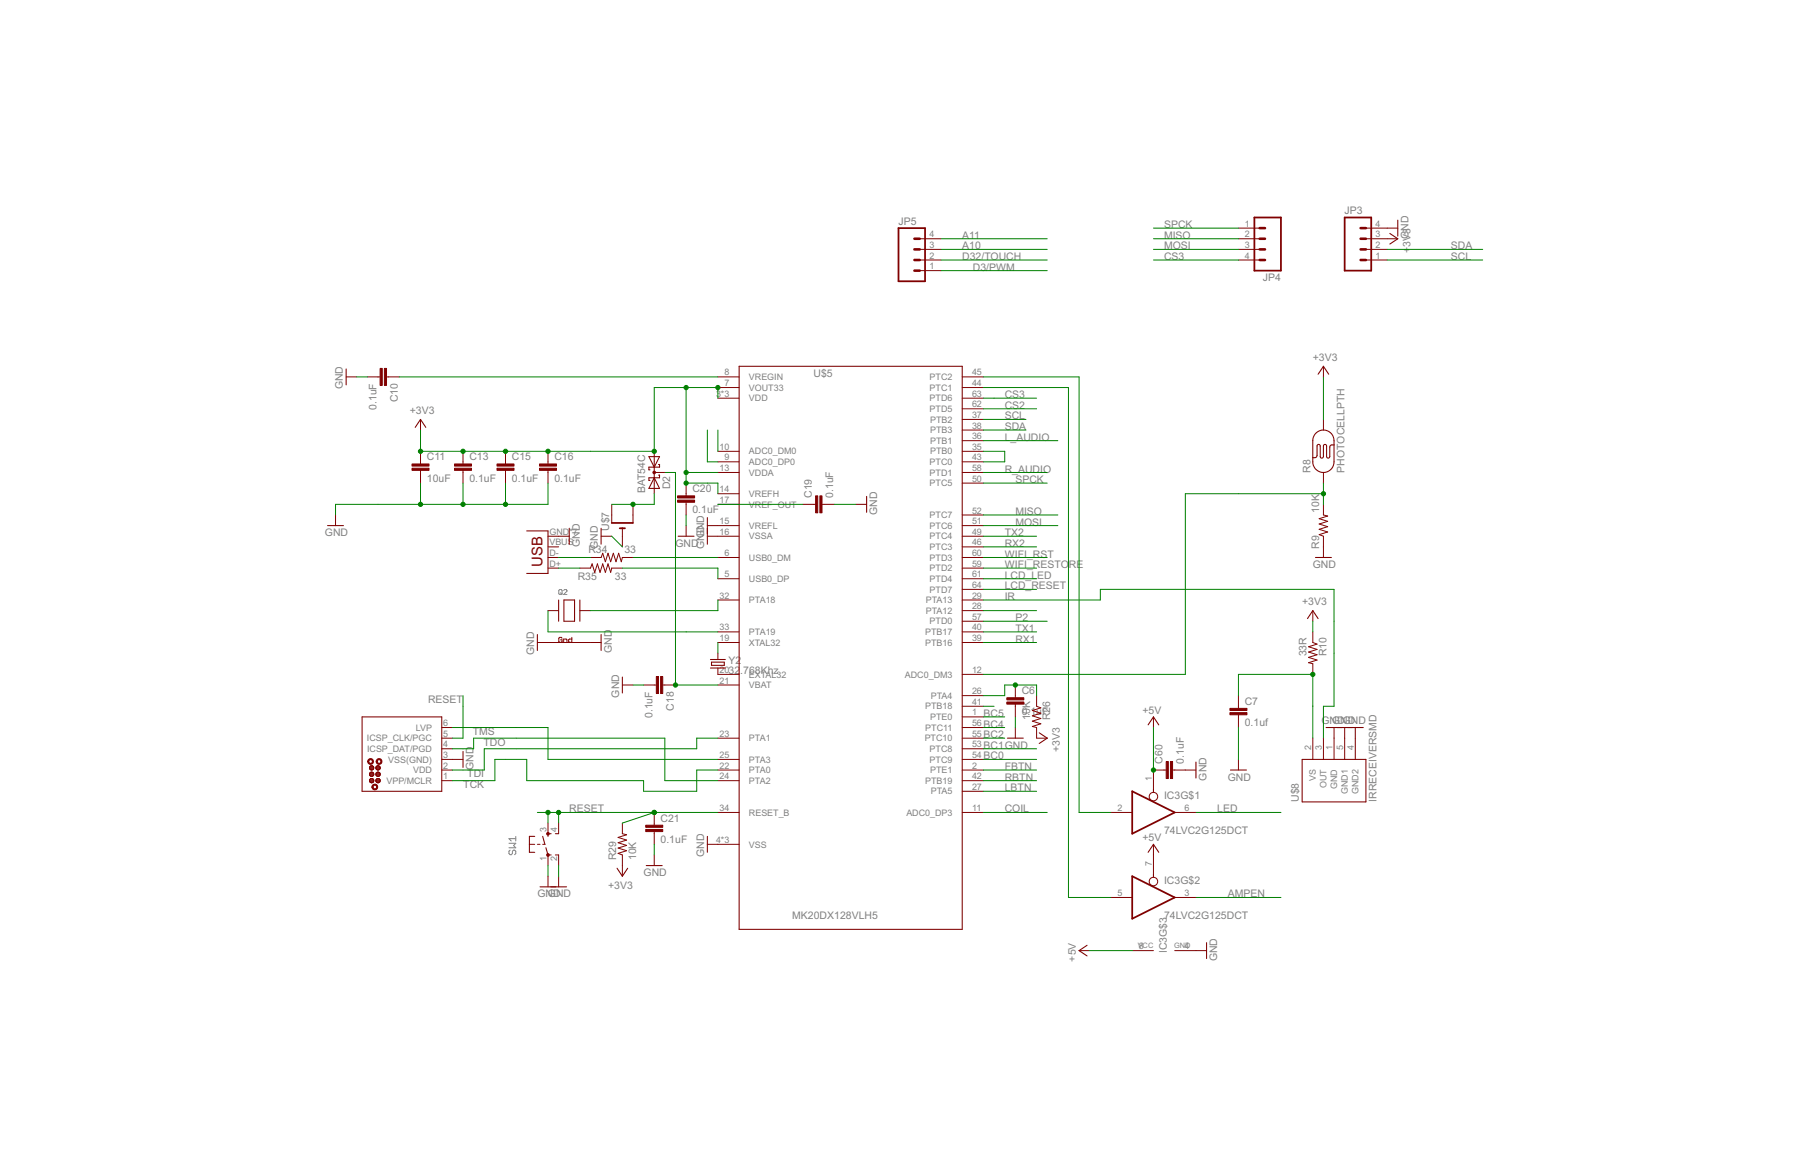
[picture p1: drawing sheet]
<svg xmlns="http://www.w3.org/2000/svg" width="432mm" height="279mm" viewBox="0 0 432 279" stroke-linecap="round" stroke-linejoin="round" font-family="sans-serif">
<path d="M133.8 140.9h.4l.2 .2v.8l-.2 .2h-.4l-.2-.2v-.8zM134 141.7l.4 .4M134.8 141.1l.2-.2h.4l.2 .2-.8 1h.8M123.3 199.9v1.1M121.7 201.5h1.6l-.5 .6 .5 .5h-1.6M122 203.2l-.3 .3v.5l.3 .3h.2l.3-.3v-.5l.3-.3 .5 .3v.5l-.3 .3M123.3 200.4h-1.6l.5 .6" fill="none" stroke="#808080" stroke-width=".24"/>
<g fill="none" stroke="#800000" stroke-width=".24">
<path d="M219.9 59.6h5.1M219.9 57.1h5.1M296.1 59.6h5.1M296.1 57.1h5.1M296.1 54.5h5.1M326.6 59.6h5.1M326.6 57.1h7.6M326.6 54.5h7.6M219.9 62.1h5.1M219.9 64.7h5.1M296.1 62.1h5.1M326.6 62.1h5.1"/>
<path d="M82.8 90.1h2.5M87.8 90.1h3.1M92.4 90.1h3.1M171.6 90.1h5.1M171.6 92.6h5.1M171.6 95.2h5.1M230.1 90.1h5M230.1 92.6h5M230.1 95.2h5M230.1 97.7h5M316.4 87.5v2.6M100.5 100.2v2.6"/>
<path d="M100.5 107.9v3M100.5 112.4v3.1M110.7 107.9v3M110.7 112.4v3.1M120.9 107.9v3M120.9 112.4v3.1M131 107.9v3M131 112.4v3.1M156.4 112.9h2.6M156.4 107.9v10.1M164 115.5v3M171.6 107.9h5.1"/>
<path d="M171.6 110.4h5.1M171.6 112.9h5.1M171.6 118h5.1M230.1 107.9h5M230.1 110.4h5M230.1 112.9h5M230.1 100.2h5M230.1 102.8h5M230.1 105.3h5M230.1 115.5h5M316.4 100.2v2.6M316.4 112.9v2.6"/>
<path d="M80.2 123.1v2.5M131 133.2h2.6M131 135.8h2.6M131 128.2h5.1M131 130.7h2.6M138.6 135.8h2.6l.4-1 .6 2 .6-2 .7 2 .6-2 .6 2 .7-2 .6 2 .3-1h2.5M141.2 133.2h2.5l.4-1 .6 2.1 .7-2.1 .6 2.1 .6-2.1 .7 2.1 .6-2.1 .6 2.1 .3-1.1h2.5M143.7 128.2h2.6M146.3 120.5v4.5M148.8 126.3v4.4M151.3 120.5v4.5M164 120v3.1"/>
<path d="M164 125.6v2.6M169.1 128.2h7.6M169.1 125.6h7.6M171.6 133.2h5.1M171.6 120.5h5.1M171.6 138.3h5.1M192 120.5h3M196.5 120.5h3.1M204.7 120.5h2.5M230.1 133.2h5M230.1 135.8h5M230.1 128.2h5"/>
<path d="M230.1 130.7h5M230.1 125.6h5M230.1 138.3h5M230.1 123.1h5M316.4 120.5v2.6l1 .2-2 .7 2 .6-2 .6 2 .7-2 .6 2 .6-2 .7 1 .4v5M128.5 153.6h15.2M131 145.9h2.6M134.4 152.5l-.2-.2h-.4l-.2 .2v.8l.2 .2h.4l.2-.2v-.4h-.4M134.8 153.5v-.8h.6l.2 .2v.6M136.7 152.3v1.2h-.6l-.1-.6 .1-.2h.6M138.6 145.9h2.6M171.6 143.4h5.1"/>
<path d="M171.6 151h5.1M171.6 153.6h5.1M171.6 159.7v1.5h5.1M171.6 156.1v1.5M230.1 143.4h5M230.1 140.9h5M230.1 145.9h5M230.1 148.5h5M230.1 151h5M230.1 153.6h5M313.9 151v2.6l1 .3-2 .7 2 .6-2 .7 2 .6-2 .6 2 .7-2 .6 1 .2v2.6M313.9 145.9v2.6"/>
<path d="M105.6 176.4h2.6M105.6 173.9h2.6M105.6 179h2.6M148.8 163.7h2.5M153.9 163.7h3M158.5 163.7h3M171.6 176.4h5.1M171.6 163.7h5.1M230.1 176.4h5M230.1 161.2h5M230.1 166.3h5M230.1 168.8h5"/>
<path d="M230.1 171.3h5M230.1 173.9h5M230.1 179h5M242.8 163.7v3.1M242.8 168.3v3M242.8 173.9v2.5M247.8 166.3v2.5l1.1 .4-2.1 .6 2.1 .7-2.1 .6 2.1 .6-2.1 .7 2.1 .6-2.1 .6 1 .3v2.5h2.6M275.8 171.3v2.6M296.1 166.3v3M296.1 170.8v3.1M313.9 176.4v5.1M316.4 176.4v5.1"/>
<path d="M319 173.9v7.6M321.5 173.9v7.6M324 173.9v7.6M105.6 181.5h5.1M105.6 184h2.6M105.6 186.6h2.6M131 196.7v2.6h.8M133.6 196.7v2.6h-.8M148.8 196.7v2.6l1 .2-2 .7 2 .6-2 .6 2 .7-2 .6 2 .6-2 .7 1 .3v5.1M156.4 194.2v3M156.4 198.8v3M171.6 181.5h5.1"/>
<path d="M171.6 184h5.1M171.6 186.6h5.1M171.6 194.2h5.1M230.1 181.5h5M230.1 184h5M230.1 186.6h5M230.1 189.1h5M230.1 194.2h5M265.6 194.2h5.1M278.8 184h-3v5.4M280.4 184h5.5M280.9 194.2h5"/>
<path d="M296.1 181.5v2.5M126.6 201.8h1.2M128.5 201.8h.6M129.8 201.8h.6M131 209.4v2.6M131.8 204.3h-.8v2.6M132.8 204.3h.8v2.6M133.6 209.4v2.6M156.4 204.3v2.6M169.1 201.8h7.6M265.6 214.5h5.1M275.8 201.8v7.9"/>
<path d="M280.9 214.5h5M258 227.2h2.5M270.7 227.2h5.1M280.9 227.2h7.6"/>
<circle cx="275.8" cy="190.4" r="1.02"/>
<circle cx="275.8" cy="210.7" r="1.02"/>
</g>
<path d="M214.8 54.5h6.4v12.7h-6.4zM299.9 52h6.4v12.7h-6.4zM321.5 52h6.4v12.7h-6.4zM146.3 125h5M148.2 126.3h1.2M270.7 189.1l10.2 5.1-10.2 5.1zM270.7 209.4l10.2 5.1-10.2 5.1z" fill="none" stroke="#800000" stroke-width=".42"/>
<g fill="none" stroke="#800000" stroke-width=".25">
<path d="M332.3 55.8l1.9 1.3-1.9 1.2M334.2 52.6v3.8M82.8 88.2v3.8M176.7 87.5h53.4v134.6h-53.4zM315.2 89.5l1.2-2 1.3 2M99.3 102.2l1.2-2 1.3 2M155.2 109.1h2.5l-1.3 2.6zM156.4 114.2l1.3 2.5h-2.5zM157.4 111h.3v.7h-2.5v.6h.2M157.4 113.6h.3v.6h-2.5v.6h.2M207.2 118.6v3.8M314.5 103.7a2.55 2.55 0 0 1 2.8-.8 2.55 2.55 0 0 1 1.7 2.4v5.1a2.54 2.54 0 0 1-2.6 2.5 2.54 2.54 0 0 1-2.5-2.5v-5.5z"/>
<path d="M319 106.3l-.7 .1-.3 .3-.1 2.4a.38 .38 0 0 1-.3 .4 .38 .38 0 0 1-.4-.4v-2.5a.38 .38 0 0 0-.4-.4 .38 .38 0 0 0-.4 .4v2.5a.38 .38 0 0 1-.4 .4 .38 .38 0 0 1-.3-.4v-2.5a.38 .38 0 0 0-.4-.4 .38 .38 0 0 0-.4 .4v2.4l-.4 .3-.6 .1M78.3 125.6h3.8M125.9 126.9h5.1v10.2h-5.1M136.1 126.3v3.8M143.7 126.3v3.8M162.1 128.2h3.8M169.1 123.7v6.4M314.5 133.2h3.8M128.5 151.7v3.8M133.6 143.4v5.1M134.8 143.4h2.6v5.1h-2.6zM138.6 143.4v5.1"/>
<path d="M143.7 151.7v3.8M169.9 159.7h3.5M169.9 157.6h3.5M170.1 158.3h3.1v.7h-3.1zM312.6 147.8l1.3-1.9 1.3 1.9M86.6 171.3h19v17.8h-19zM110.7 179.6v3.8M148.8 161.8v3.8M240.9 176.4h3.8M248.5 175.2l1.9 1.2-1.9 1.3M274.5 173.2l1.3-1.9 1.3 1.9M317.1 173.9h8.8"/>
<path d="M88.3 186.6a.51 .51 0 0 0 .6 .5 .51 .51 0 0 0 .5-.5M88.3 186.6h1.1M88.3 185.1l.1 .2M88.3 185.1h1.1M88.3 183.5h1.1M88.4 186.4l-.1 .2M88.4 186.4a.52 .52 0 0 1 .5-.3 .52 .52 0 0 1 .4 .3M88.4 186.4h.9M88.4 184.8a.52 .52 0 0 1 .5-.3 .52 .52 0 0 1 .4 .3M88.4 185.3l.2 .2M88.4 184.8l-.1 .3M88.4 185.3h.9"/>
<path d="M88.4 184.8h.9M88.4 183.7h.9M88.4 183.7a.51 .51 0 0 0 .8 .2M88.4 186.8h.9M88.4 183.3h.9M88.6 186.2h.6M88.6 183.9h.6M88.6 185.5h.5M88.6 184.6h.5M88.7 187h.3M88.7 183h.3M88.8 183l-.4 .3v.4"/>
<path d="M89 183l.3 .3v.4M89.3 186.4l.1 .2M89.3 185.3l-.2 .2M89.3 184.8l.1 .3M89.3 183.7l-.1 .2M89.4 185.1l-.1 .2M89.9 186.6h1M89.9 186.6l.3 .4M89.9 185.1h1M89.9 185.1v.2M89.9 183.5h1M89.9 184.8a.52 .52 0 0 1 .5-.3 .52 .52 0 0 1 .4 .3"/>
<path d="M89.9 186.4a.52 .52 0 0 1 .5-.3 .52 .52 0 0 1 .4 .3M89.9 186.4h.9M89.9 186.4v.2M89.9 185.3h.9M89.9 184.8h.9M89.9 185.3l.4 .2h.3M89.9 184.8v.3M89.9 183.7l.2 .2M89.9 183.7h.9M89.9 186.8h.9M89.9 183.3h.9M90.1 183.9l.3 .1 .3-.1"/>
<path d="M90.1 186.2h.6M90.1 183.9h.6M90.1 184.6h.5M90.1 185.5h.5M90.2 187h.4M90.2 183h.4M90.3 183l-.4 .3v.4M90.5 183l.3 .3v.4M90.8 186.4l.1 .2M90.8 185.3l-.2 .2M90.8 184.8l.1 .3M90.8 183.7l-.1 .2"/>
<path d="M90.9 186.6a.51 .51 0 0 1-.7 .4M90.9 185.1l-.1 .2M127.8 199.9h-1.2v3.8h1.2M129.8 199.9l.4 1.8M131 199.3v.6M169.1 199.9v3.8M285.9 182.1v3.8M294.2 184h3.8M311.3 181.5h15.3v10.2h-15.3zM129.1 212h6.4M130.5 202.6l.5 1.7M147.5 207.5l1.3 1.9 1.3-1.9"/>
<path d="M154.5 206.9h3.8M274.5 203.7l1.3-1.9 1.3 1.9M259.9 225.9l-1.9 1.3 1.9 1.3M288.5 225.3v3.8"/>
</g>
<g fill="#800000" stroke="#800000" stroke-width=".24">
<path d="M240.7 167.8h4.1v.5h-4.1z"/>
<path d="M240.7 166.8h4.1v.5h-4.1z"/>
<path d="M294.1 170.3h4v.5h-4z"/>
<path d="M294.1 169.3h4v.5h-4z"/>
<path d="M90.9 88.1h.5v4h-.5z"/>
<path d="M91.9 88.1h.5v4h-.5z"/>
<path d="M98.5 111.9h4.1v.5h-4.1z"/>
<path d="M98.5 110.9h4.1v.5h-4.1z"/>
<path d="M108.7 111.9h4v.5h-4z"/>
<path d="M108.7 110.9h4v.5h-4z"/>
<path d="M118.8 111.9h4.1v.5h-4.1z"/>
<path d="M118.8 110.9h4.1v.5h-4.1z"/>
<path d="M129 111.9h4.1v.5h-4.1z"/>
<path d="M129 110.9h4.1v.5h-4.1z"/>
<path d="M156.9 161.7h.5v4.1h-.5z"/>
<path d="M157.9 161.7h.6v4.1h-.6z"/>
<path d="M162 119.5h4.1v.5h-4.1z"/>
<path d="M162 118.5h4.1v.5h-4.1z"/>
<path d="M196 118.5h.5v4.1h-.5z"/>
<path d="M195 118.5h.5v4.1h-.5z"/>
<path d="M154.4 198.2h4.1v.6h-4.1z"/>
<path d="M154.4 197.2h4.1v.5h-4.1z"/>
<path d="M279.8 182h.6v4.1h-.6z"/>
<path d="M278.8 182h.5v4.1h-.5z"/>
</g>
<g fill="#800000" stroke="#800000" stroke-width=".24">
<path d="M89.1 187.6a.69 .69 0 0 1 1.1 .1 .69 .69 0 0 1-.4 1.1 .69 .69 0 0 1-.9-.7h.3a.44 .44 0 0 1 .5-.5 .44 .44 0 0 1 .2 .7 .44 .44 0 0 1-.7 0l-.3-.2z" fill-rule="evenodd"/>
<path d="M90.1 181.5a.69 .69 0 0 1 1.1 .2 .69 .69 0 0 1-.4 1 .69 .69 0 0 1-.9-.7h.3a.44 .44 0 0 1 .6-.4 .44 .44 0 0 1 .2 .7 .44 .44 0 0 1-.8-.1l-.3-.2z" fill-rule="evenodd"/>
<path d="M88.1 181.5a.69 .69 0 0 1 1.1 .2 .69 .69 0 0 1-.4 1 .69 .69 0 0 1-.9-.7h.3a.44 .44 0 0 1 .5-.4 .44 .44 0 0 1 .2 .7 .44 .44 0 0 1-.7-.1l-.3-.2z" fill-rule="evenodd"/>
<circle cx="156.4" cy="112.9" r=".33"/>
<circle cx="131" cy="204.4" r=".33"/>
<circle cx="131" cy="199.3" r=".33"/>
</g>
<path d="M218.6 57.1h1.3M218.6 59.6h1.3M301.2 57.1h1.3M301.2 59.6h1.3M301.2 54.5h1.3M325.3 57.1h1.3M325.3 59.6h1.3M325.3 54.5h1.3M218.6 62.1h1.3M218.6 64.7h1.3M301.2 62.1h1.3M325.3 62.1h1.3" fill="none" stroke="#800000" stroke-width=".61"/>
<g fill="none" stroke="#008000" stroke-width=".24">
<path d="M225 59.6h25.4M225 57.1h25.4M275.8 59.6h20.3M275.8 57.1h20.3M275.8 54.5h20.3M331.7 59.6h22.8M225 62.1h25.4M225 64.7h25.4M275.8 62.1h20.3M331.7 62.1h22.8M85.3 90.1h2.5M95.5 90.1h76.1"/>
<path d="M164 92.6v22.9h7.6v2.5M171.6 95.2v-2.6h-15.2v15.3h-55.9v-5.1M235.1 90.1h22.9v104.1h7.6M235.1 92.6h20.4v121.9h10.1M235.1 97.7h12.7M235.1 95.2h12.7M316.4 90.1v10.1M100.5 115.5v5M110.7 115.5v5M120.9 115.5v5M131 115.5v5h-50.8v2.6M156.4 118v2.5h-10.1"/>
<path d="M159 112.9h2.5v50.8h10.1M164 112.9h7.6M169.1 102.8v7.6h2.5M171.6 102.8v5.1M235.1 107.9h5.1v2.5h-5.1M235.1 112.9h15.3M235.1 115.5h15.3M235.1 102.8h10.2M235.1 100.2h10.2M235.1 105.3h17.8M316.4 115.5v5M316.4 118h-33v43.2h-48.3"/>
<path d="M133.6 133.2h7.6M133.6 135.8h5M146.3 128.2l2.5 2.5M148.8 135.8h22.8v2.5M151.3 133.2h20.3M164 123.1v2.5M171.6 120.5h20.4M199.6 120.5h5.1M235.1 133.2h15.3M235.1 135.8h12.7M235.1 130.7h12.7M235.1 128.2h12.7"/>
<path d="M235.1 125.6h17.8M235.1 123.1h17.8M235.1 138.3h12.7M131 145.9v5.1h40.6M171.6 143.4v2.5h-30.4M171.6 153.6v2.5M235.1 143.4h28v-2.5h55.9v27.9h-2.6v7.6M235.1 153.6h12.7M235.1 151h12.7M235.1 148.5h15.3M235.1 140.9h12.7M235.1 145.9h12.7"/>
<path d="M313.9 148.5v2.5M108.2 173.9h22.8v7.6h40.6M108.2 179h5v-2.6h45.8v10.2h12.6M110.7 166.3v10.1h-2.5M151.3 163.7h2.6M171.6 176.4h-5v2.6h-50.8v5h-7.6M235.1 166.3h5.1v-2.6h7.6v2.6M235.1 176.4h5.1M235.1 179h12.7M235.1 173.9h5.1M235.1 168.8h2.6M235.1 171.3h5.1"/>
<path d="M242.8 171.3v2.6M275.8 173.9v10.1M296.1 166.3v-5.1h17.8v15.2M296.1 173.9v7.6M128.5 194.2h43.1M131 194.2v2.5M133.6 194.2v2.5M156.4 194.2l-7.6 2.5M171.6 184h-5v5.1h-12.7v-2.5h-28v-5.1h-7.6v5.1h-10.1M235.1 194.2h15.3M235.1 181.5h12.7M235.1 186.6h12.7"/>
<path d="M235.1 189.1h12.7M235.1 184h12.7M285.9 194.2h20.4M131 206.9v2.5M133.6 206.9v2.5M156.4 201.8v2.5M285.9 214.5h20.4M260.5 227.2h10.2"/>
</g>
<g fill="#008000" stroke="#008000" stroke-width=".24">
<circle cx="120.9" cy="120.5" r=".51"/>
<circle cx="110.7" cy="120.5" r=".51"/>
<circle cx="100.5" cy="120.5" r=".51"/>
<circle cx="100.5" cy="107.9" r=".51"/>
<circle cx="110.7" cy="107.9" r=".51"/>
<circle cx="120.9" cy="107.9" r=".51"/>
<circle cx="131" cy="107.9" r=".51"/>
<circle cx="171.6" cy="92.6" r=".51"/>
<circle cx="156.4" cy="107.9" r=".51"/>
<circle cx="164" cy="92.6" r=".51"/>
<circle cx="164" cy="112.9" r=".51"/>
<circle cx="164" cy="115.5" r=".51"/>
<circle cx="156.4" cy="194.2" r=".51"/>
<circle cx="133.6" cy="194.2" r=".51"/>
<circle cx="131" cy="194.2" r=".51"/>
<circle cx="242.8" cy="163.7" r=".51"/>
<circle cx="275.8" cy="184" r=".51"/>
<circle cx="313.9" cy="161.2" r=".51"/>
<circle cx="161.5" cy="163.7" r=".51"/>
<circle cx="151.3" cy="120.5" r=".51"/>
<circle cx="316.4" cy="118" r=".51"/>
</g>
<text font-size="4" fill="#800000" x="129.7" y="135.5" transform="rotate(-90 129.7 135.5)">USB</text>
<g font-size="2.8" fill="#808080">
<text x="214.8" y="53.8">JP5</text>
<text x="321.5" y="51.2">JP3</text>
<text x="230.1" y="57.1">A11</text>
<text x="230.1" y="59.6">A10</text>
<text x="278.3" y="59.6">MOSI</text>
<text x="278.3" y="57.1">MISO</text>
<text x="278.3" y="54.5">SPCK</text>
<text x="337.2" y="59" transform="rotate(-90 337.2 59)">3VG3ND</text>
<text x="346.9" y="59.6">SDA</text>
<text x="230.1" y="62.1">D32/TOUCH</text>
<text x="232.6" y="64.7">D3/PWM</text>
<text x="278.3" y="62.1">CS3</text>
<text x="337.2" y="60.5" transform="rotate(-90 337.2 60.5)">+</text>
<text x="346.9" y="62.1">SCL</text>
<text x="301.9" y="67.2">JP4</text>
<text x="313.9" y="86.3">+3V3</text>
<text x="82" y="93.1" transform="rotate(-90 82 93.1)">GND</text>
<text x="194.5" y="90.1">U$5</text>
<text x="240.2" y="95.2">CS3</text>
<text x="90" y="98" transform="rotate(-90 90 98)">0.1uF</text>
<text x="95.1" y="96.2" transform="rotate(-90 95.1 96.2)">C10</text>
<text x="98" y="99">+3V3</text>
<text x="240.2" y="100.2">SCL</text>
<text x="240.2" y="97.7">CS2</text>
<text x="240.2" y="102.8">SDA</text>
<text x="240.2" y="105.3">L_AUDIO</text>
<text x="102.1" y="110">C11</text>
<text x="112.2" y="110">C13</text>
<text x="122.4" y="110">C15</text>
<text x="132.5" y="110">C16</text>
<text x="240.2" y="112.9">R_AUDIO</text>
<text x="313.4" y="112.9" transform="rotate(-90 313.4 112.9)">R8</text>
<text x="321.5" y="112.9" transform="rotate(-90 321.5 112.9)">PHOTOCELLPTH</text>
<text x="102.1" y="115.1">10uF</text>
<text x="112.2" y="115.1">0.1uF</text>
<text x="122.4" y="115.1">0.1uF</text>
<text x="132.5" y="115.1">0.1uF</text>
<text x="154.2" y="117.9" transform="rotate(-90 154.2 117.9)">BAT54C</text>
<text x="160.2" y="116.9" transform="rotate(-90 160.2 116.9)">D2</text>
<text x="165.6" y="117.6">C20</text>
<text x="194.1" y="119" transform="rotate(-90 194.1 119)">C19</text>
<text x="199.2" y="119" transform="rotate(-90 199.2 119)">0.1uF</text>
<text x="242.8" y="115.5">SPCK</text>
<text x="165.6" y="122.7">0.1uF</text>
<text x="209.7" y="123.1" transform="rotate(-90 209.7 123.1)">GND</text>
<text x="242.8" y="125.6">MOSI</text>
<text x="242.8" y="123.1">MISO</text>
<text x="315.4" y="122.6" transform="rotate(-90 315.4 122.6)">10K</text>
<text x="77.7" y="128.2">GND</text>
<text x="138.6" y="130.7" transform="rotate(-90 138.6 130.7)">GND</text>
<text x="143" y="131.2" transform="rotate(-90 143 131.2)">GND</text>
<text x="145.6" y="126.9" transform="rotate(-90 145.6 126.9)">U$7</text>
<text x="161.5" y="130.7">GND</text>
<text x="168.3" y="131.2" transform="rotate(-90 168.3 131.2)">GNGDND</text>
<text x="240.2" y="130.7">RX2</text>
<text x="240.2" y="128.2">TX2</text>
<text x="315.4" y="131.2" transform="rotate(-90 315.4 131.2)">R9</text>
<text x="140.7" y="132.3">R34</text>
<text x="149.3" y="132.2">33</text>
<text x="240.2" y="135.8">WIFI_RESTO</text>
<text x="240.2" y="133.2">WIFI_RST</text>
<text x="255.5" y="135.8">RE</text>
<text x="313.9" y="135.8">GND</text>
<text x="138.1" y="138.6">R35</text>
<text x="147" y="138.6">33</text>
<text x="240.2" y="140.9">LCD_RESET</text>
<text x="240.2" y="138.3">LCD_LED</text>
<text x="240.2" y="143.4">IR</text>
<text x="242.8" y="148.5">P2</text>
<text x="311.3" y="144.7">+3V3</text>
<text x="242.8" y="153.6">RX1</text>
<text x="242.8" y="151">TX1</text>
<text x="127.7" y="156.6" transform="rotate(-90 127.7 156.6)">GND</text>
<text x="146.3" y="156.1" transform="rotate(-90 146.3 156.1)">GND</text>
<text x="174.2" y="161.2">32</text>
<text x="174.2" y="158.6">Y2</text>
<text x="177" y="161.2">.768Khz</text>
<text x="312.3" y="156.9" transform="rotate(-90 312.3 156.9)">33R</text>
<text x="317.1" y="156.9" transform="rotate(-90 317.1 156.9)">R10</text>
<text x="148" y="166.7" transform="rotate(-90 148 166.7)">GND</text>
<text x="244.3" y="165.9">C6</text>
<text x="102.3" y="168">RESET</text>
<text x="156" y="171.7" transform="rotate(-90 156 171.7)">0.1uF</text>
<text x="161.1" y="169.8" transform="rotate(-90 161.1 169.8)">C18</text>
<text x="235.1" y="173.9">BC4</text>
<text x="235.1" y="171.3">BC5</text>
<text x="244.3" y="171">0.1uF</text>
<text x="246.3" y="172" transform="rotate(-90 246.3 172)">10K</text>
<text x="251.1" y="172.1" transform="rotate(-90 251.1 172.1)">R26</text>
<text x="273.2" y="170.6">+5V</text>
<text x="297.6" y="173.5">0.1uf</text>
<text x="297.6" y="168.4">C7</text>
<text x="315.9" y="173.1">GNGDNGDND</text>
<text x="113" y="175.7">TMS</text>
<text x="115.6" y="178.2">TDO</text>
<text x="235.1" y="179">BC1GND</text>
<text x="235.1" y="176.4">BC2</text>
<text x="253.4" y="179.8" transform="rotate(-90 253.4 179.8)">+3V3</text>
<text x="111.7" y="185.8">TDI</text>
<text x="113.2" y="184" transform="rotate(-90 113.2 184)">GND</text>
<text x="235.1" y="181.5">BC0</text>
<text x="240.2" y="184">FBTN</text>
<text x="277.9" y="182.5" transform="rotate(-90 277.9 182.5)">C60</text>
<text x="283" y="182.5" transform="rotate(-90 283 182.5)">0.1uF</text>
<text x="110.8" y="188.4">TCK</text>
<text x="240.2" y="189.1">LBTN</text>
<text x="240.2" y="186.6">RBTN</text>
<text x="278.3" y="191">IC3G$1</text>
<text x="288.5" y="186.6" transform="rotate(-90 288.5 186.6)">GND</text>
<text x="293.6" y="186.6">GND</text>
<text x="310.6" y="191.7" transform="rotate(-90 310.6 191.7)">U$8</text>
<text x="329.1" y="191.7" transform="rotate(-90 329.1 191.7)">IRRECEIVERSMD</text>
<text x="136.1" y="194.2">RESET</text>
<text x="157.9" y="196.4">C21</text>
<text x="240.2" y="194.2">COIL</text>
<text x="291" y="194.2">LED</text>
<text x="157.9" y="201.4">0.1uF</text>
<text x="273.2" y="201.1">+5V</text>
<text x="278.3" y="199.3">74LVC2G125DCT</text>
<text x="147.3" y="205.6" transform="rotate(-90 147.3 205.6)">R29</text>
<text x="152.1" y="205.6" transform="rotate(-90 152.1 205.6)">10K</text>
<text x="153.9" y="209.4">GND</text>
<text x="168.3" y="204.8" transform="rotate(-90 168.3 204.8)">GND</text>
<text x="128.5" y="214.5">GNGDND</text>
<text x="145.4" y="212.5">+3V3</text>
<text x="278.3" y="211.3">IC3G$2</text>
<text x="293.6" y="214.5">AMPEN</text>
<text x="189.4" y="219.6">MK20DX128VLH5</text>
<text x="278.3" y="219.6">74LVC2G125DCT</text>
<text x="279" y="227.8" transform="rotate(-90 279 227.8)">IC3G$3</text>
<text x="257.2" y="229.8" transform="rotate(-90 257.2 229.8)">+5V</text>
<text x="291" y="229.7" transform="rotate(-90 291 229.7)">GND</text>
</g>
<g font-size="2.4" fill="#808080">
<text x="222.2" y="59.3">3</text>
<text x="222.2" y="56.7">4</text>
<text x="297.7" y="54.2">1</text>
<text x="297.7" y="56.7">2</text>
<text x="297.7" y="59.3">3</text>
<text x="328.9" y="59.3">2</text>
<text x="328.9" y="56.7">3</text>
<text x="328.9" y="54.2">4</text>
<text x="222.2" y="64.3">1</text>
<text x="222.2" y="61.8">2</text>
<text x="297.7" y="61.8">4</text>
<text x="328.9" y="61.8">1</text>
<text x="173.2" y="89.7">8</text>
<text x="232.4" y="89.7">45</text>
<text x="171.2" y="94.8">3*3</text>
<text x="173.2" y="92.3">7</text>
<text x="179.1" y="90.8">VREGIN</text>
<text x="179.1" y="93.4">VOUT33</text>
<text x="179.1" y="95.9">VDD</text>
<text x="222.3" y="90.8">PTC2</text>
<text x="222.3" y="93.4">PTC1</text>
<text x="222.3" y="95.9">PTD6</text>
<text x="232.4" y="92.3">44</text>
<text x="232.4" y="94.8">63</text>
<text x="222.3" y="98.5">PTD5</text>
<text x="222.4" y="101">PTB2</text>
<text x="232.4" y="97.3">62</text>
<text x="232.4" y="99.9">37</text>
<text x="172" y="107.5">10</text>
<text x="222.4" y="103.5">PTB3</text>
<text x="222.4" y="106.1">PTB1</text>
<text x="232.4" y="102.4">38</text>
<text x="232.4" y="105">36</text>
<text x="232.4" y="107.5">35</text>
<text x="172" y="112.6">13</text>
<text x="173.2" y="110">9</text>
<text x="179.1" y="108.6">ADC0_DM0</text>
<text x="179.1" y="111.2">ADC0_DP0</text>
<text x="179.1" y="113.7">VDDA</text>
<text x="222.3" y="113.7">PTD1</text>
<text x="222.3" y="111.2">PTC0</text>
<text x="222.4" y="108.6">PTB0</text>
<text x="232.4" y="112.6">58</text>
<text x="232.4" y="110">43</text>
<text x="172" y="117.7">14</text>
<text x="179.1" y="118.8">VREFH</text>
<text x="222.3" y="116.2">PTC5</text>
<text x="232.4" y="115.1">50</text>
<text x="172" y="120.2">17</text>
<text x="172" y="125.3">15</text>
<text x="179.1" y="121.3">VREF_OUT</text>
<text x="222.3" y="123.9">PTC7</text>
<text x="232.4" y="122.7">52</text>
<text x="232.4" y="125.3">51</text>
<text x="131.4" y="130.4">VBUS</text>
<text x="131.4" y="127.8">GND</text>
<text x="136.1" y="127.8">*7</text>
<text x="172" y="127.8">16</text>
<text x="179.1" y="126.4">VREFL</text>
<text x="179.1" y="128.9">VSSA</text>
<text x="222.3" y="126.4">PTC6</text>
<text x="222.3" y="128.9">PTC4</text>
<text x="222.3" y="131.5">PTC3</text>
<text x="232.4" y="127.8">49</text>
<text x="232.4" y="130.4">46</text>
<text x="131.4" y="135.4">D+</text>
<text x="131.4" y="132.9">D-</text>
<text x="173.2" y="132.9">6</text>
<text x="173.2" y="138">5</text>
<text x="179.1" y="134">USB0_DM</text>
<text x="222.3" y="134">PTD3</text>
<text x="222.3" y="136.6">PTD2</text>
<text x="232.4" y="132.9">60</text>
<text x="232.4" y="135.4">59</text>
<text x="232.4" y="138">61</text>
<text x="172" y="143.1">32</text>
<text x="179.1" y="139.1">USB0_DP</text>
<text x="222.3" y="139.1">PTD4</text>
<text x="222.3" y="141.6">PTD7</text>
<text x="232.4" y="140.5">64</text>
<text x="232.4" y="143.1">29</text>
<text x="179.1" y="144.2">PTA18</text>
<text x="221.4" y="144.2">PTA13</text>
<text x="221.4" y="146.7">PTA12</text>
<text x="222.3" y="149.2">PTD0</text>
<text x="232.4" y="145.6">28</text>
<text x="232.4" y="148.1">57</text>
<text x="172" y="150.7">33</text>
<text x="172" y="153.2">19</text>
<text x="179.1" y="151.8">PTA19</text>
<text x="179.1" y="154.3">XTAL32</text>
<text x="221.2" y="151.8">PTB17</text>
<text x="221.2" y="154.3">PTB16</text>
<text x="232.4" y="150.7">40</text>
<text x="232.4" y="153.2">39</text>
<text x="172" y="160.8">20</text>
<text x="179.1" y="161.9">EXTAL32</text>
<text x="216.4" y="161.9">ADC0_DM3</text>
<text x="232.4" y="160.8">12</text>
<text x="172" y="163.4">21</text>
<text x="179.1" y="164.5">VBAT</text>
<text x="222.5" y="167">PTA4</text>
<text x="232.4" y="165.9">26</text>
<text x="106" y="173.5">6</text>
<text x="221.2" y="169.6">PTB18</text>
<text x="222.4" y="172.1">PTE0</text>
<text x="232.4" y="168.4">41</text>
<text x="232.4" y="171">1</text>
<text x="232.4" y="173.5">56</text>
<text x="87.7" y="177.2">ICSP_CLK/PGC</text>
<text x="87.8" y="179.7">ICSP_DAT/PGD</text>
<text x="99.4" y="174.6">LVP</text>
<text x="106" y="178.6">4</text>
<text x="106" y="176.1">5</text>
<text x="172" y="176.1">23</text>
<text x="179.1" y="177.2">PTA1</text>
<text x="221.1" y="177.2">PTC10</text>
<text x="221.2" y="174.6">PTC11</text>
<text x="222.3" y="179.7">PTC8</text>
<text x="232.4" y="176.1">55</text>
<text x="232.4" y="178.6">53</text>
<text x="313.5" y="179.2" transform="rotate(-90 313.5 179.2)">2</text>
<text x="316.1" y="179.2" transform="rotate(-90 316.1 179.2)">3</text>
<text x="318.6" y="179.2" transform="rotate(-90 318.6 179.2)">1</text>
<text x="321.1" y="179.2" transform="rotate(-90 321.1 179.2)">5</text>
<text x="323.7" y="179.2" transform="rotate(-90 323.7 179.2)">4</text>
<text x="92.8" y="182.3">VSS(GND)</text>
<text x="98.8" y="184.8">VDD</text>
<text x="106" y="183.7">2</text>
<text x="106" y="181.1">3</text>
<text x="172" y="181.1">25</text>
<text x="172" y="183.7">22</text>
<text x="179.1" y="182.3">PTA3</text>
<text x="179.1" y="184.8">PTA0</text>
<text x="222.3" y="182.3">PTC9</text>
<text x="222.4" y="184.8">PTE1</text>
<text x="232.4" y="181.1">54</text>
<text x="232.4" y="183.7">2</text>
<text x="92.4" y="187.3">VPP/MCLR</text>
<text x="106" y="186.2">1</text>
<text x="172" y="186.2">24</text>
<text x="179.1" y="187.3">PTA2</text>
<text x="221.2" y="187.3">PTB19</text>
<text x="222.5" y="189.9">PTA5</text>
<text x="232.4" y="186.2">42</text>
<text x="232.4" y="188.8">27</text>
<text x="275.4" y="186.8" transform="rotate(-90 275.4 186.8)">1</text>
<text x="314.6" y="186.7" transform="rotate(-90 314.6 186.7)">VS</text>
<text x="317.2" y="188.4" transform="rotate(-90 317.2 188.4)">OUT</text>
<text x="319.7" y="188.6" transform="rotate(-90 319.7 188.6)">GND</text>
<text x="322.3" y="189.8" transform="rotate(-90 322.3 189.8)">GND1</text>
<text x="324.8" y="189.8" transform="rotate(-90 324.8 189.8)">GND2</text>
<text x="172" y="193.8">34</text>
<text x="179.1" y="195">RESET_B</text>
<text x="216.7" y="195">ADC0_DP3</text>
<text x="232.4" y="193.8">11</text>
<text x="267.2" y="193.8">2</text>
<text x="283.2" y="193.8">6</text>
<text x="130.7" y="198.9" transform="rotate(-90 130.7 198.9)">3</text>
<text x="133.2" y="198.9" transform="rotate(-90 133.2 198.9)">4</text>
<text x="171.2" y="201.5">4*3</text>
<text x="179.1" y="202.6">VSS</text>
<text x="130.7" y="205.9" transform="rotate(-90 130.7 205.9)">1</text>
<text x="133.2" y="205.9" transform="rotate(-90 133.2 205.9)">2</text>
<text x="275.4" y="207.1" transform="rotate(-90 275.4 207.1)">7</text>
<text x="267.2" y="214.2">5</text>
<text x="283.2" y="214.2">3</text>
<text x="272.3" y="226.8">8</text>
<text x="283.2" y="226.8">4</text>
</g>
<g font-size="2" fill="#808080">
<text x="272" y="226.6">VCC</text>
<text x="280.7" y="226.6">GND</text>
</g>
</svg>
